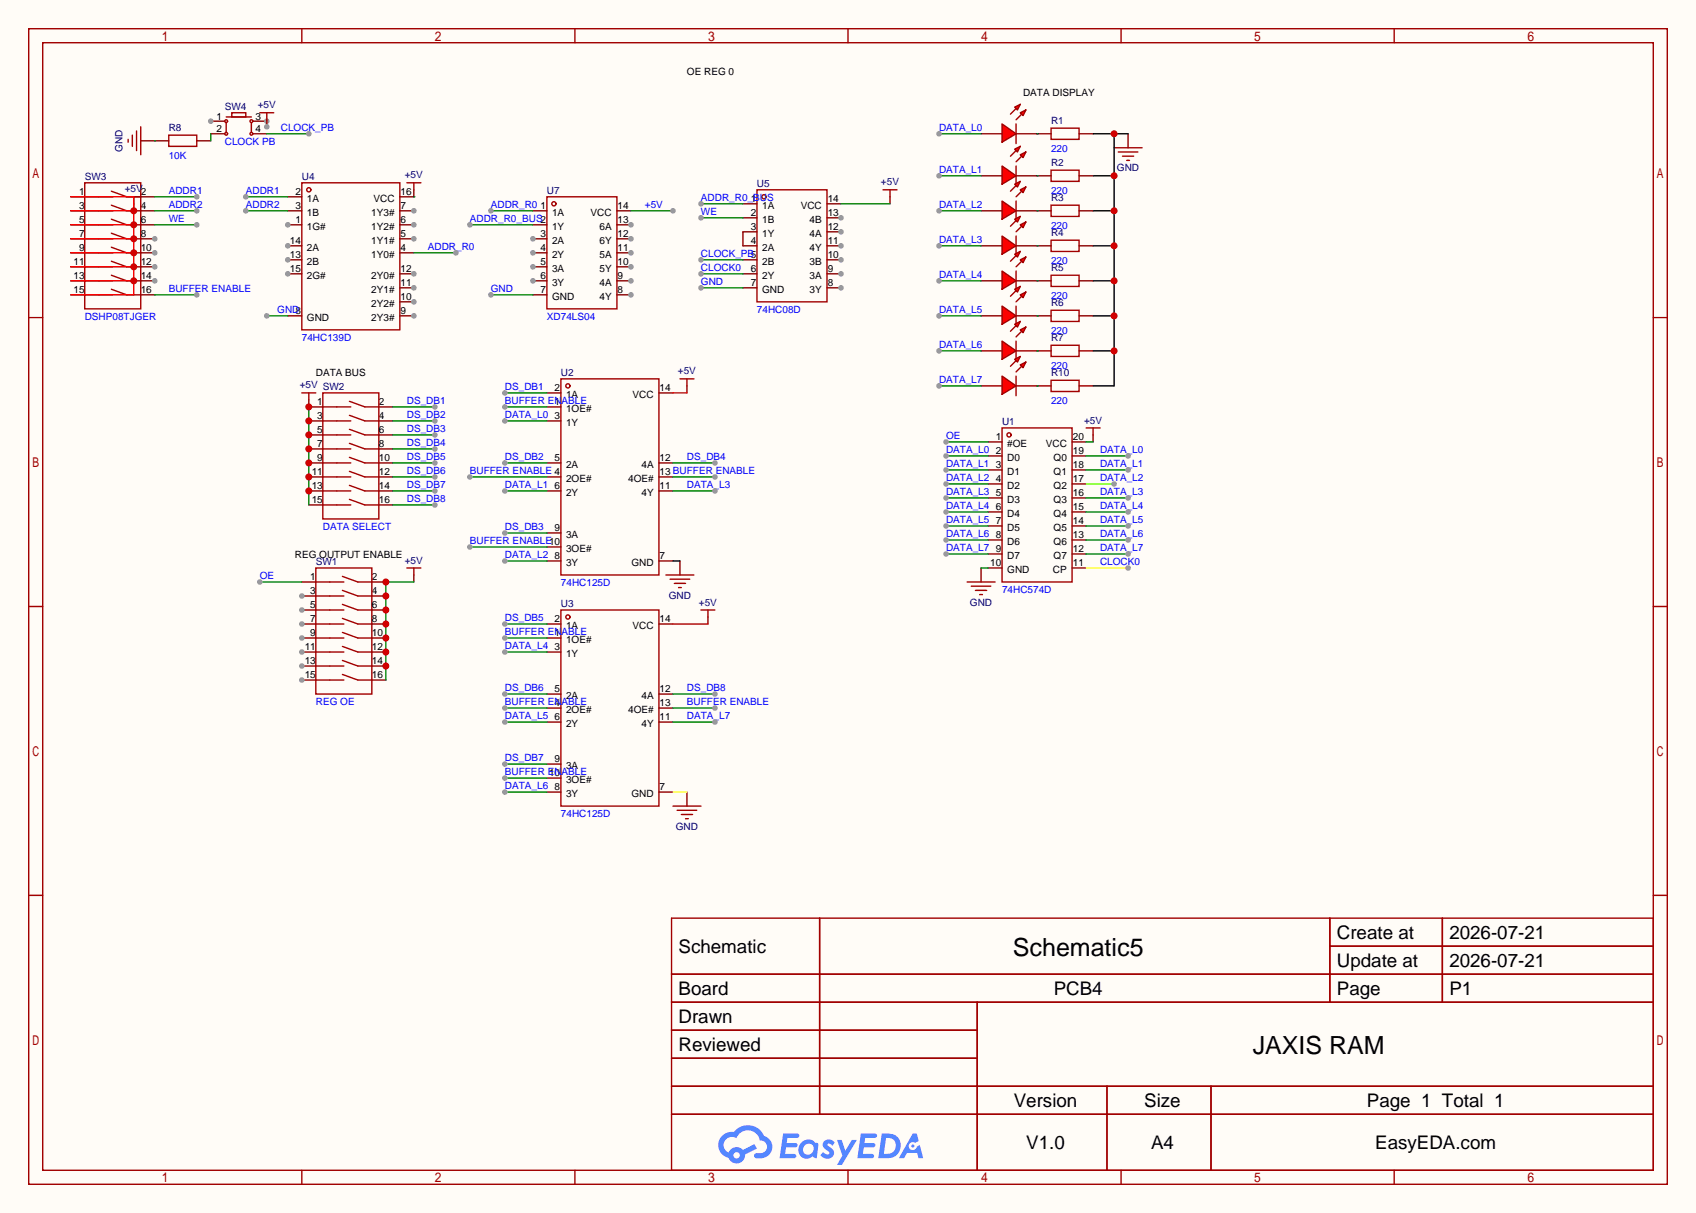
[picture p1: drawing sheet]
<svg xmlns="http://www.w3.org/2000/svg" width="308mm" height="220mm" viewBox="0 0 308 220" stroke-linecap="round" stroke-linejoin="round" font-family="sans-serif">
<path d="M0 0h307.6v220h-307.6z" fill="#fffcf7"/>
<g fill="none" stroke="#a10000" stroke-width=".25">
<path d="M5.2 5.2h297.2v209.6h-297.2zM7.7 7.7h292.1v204.5h-292.1zM54.7 5.2v2.5M104.3 5.2v2.5M153.8 5.2v2.5M203.3 5.2v2.5M252.9 5.2v2.5M5.2 57.6h2.5M299.8 57.6h2.6M5.2 110h2.5M299.8 110h2.6M5.2 162.4h2.5"/>
<path d="M121.8 166.5h178v45.7h-178zM121.8 176.7h178M148.7 166.5v35.6M241.2 166.5v15.2M241.2 171.6h58.6M261.6 166.5v15.2M299.8 162.4h2.6M121.8 181.7h178M121.8 186.8h55.4M121.8 197h178M121.8 191.9h55.4M177.2 181.7v30.5"/>
<path d="M200.8 197v15.2M219.6 197v15.2M54.7 212.2v2.6M104.3 212.2v2.6M121.8 202.1h178M153.8 212.2v2.6M203.3 212.2v2.6M252.9 212.2v2.6"/>
</g>
<g fill="#5487ff">
<path d="M149.5 206.9a1.3 1.3 0 0 1 1.9 .3l-.4 .6a.54 .54 0 0 0-1-.2l.2 .2a1.58 1.58 0 0 1 1 1.5 1.43 1.43 0 0 1-2.4 .2l.5-.6a.64 .64 0 0 0 .5 .5 .64 .64 0 0 0 .6-.3l-.1-.3a1.6 1.6 0 0 1-1.1-1.5z"/>
<path d="M151.8 206.7h.8l.7 2 1.2-2h.9l-2.7 4.5h-.9l1-1.6z"/>
<path d="M142 205.5h1.7a1.31 1.31 0 0 1 1.2 .2 .4 .4 0 0 1-.3 .6h-1.8l-.1 1h1.6a.4 .4 0 0 1 .3 .4 .4 .4 0 0 1-.4 .4h-1.6l-.2 1.2 .8-.1a1.23 1.23 0 0 1 1.2 .2 .39 .39 0 0 1-.4 .6h-2.6z"/>
<path d="M156.1 205.5h1.7a1.32 1.32 0 0 1 1.2 .2 .39 .39 0 0 1-.3 .6h-1.8l-.1 1h1.6a.4 .4 0 0 1 .4 .4 .4 .4 0 0 1-.5 .4h-1.6l-.2 1.1h.8a1.23 1.23 0 0 1 1.2 .2 .39 .39 0 0 1-.4 .6h-2.6z"/>
<path d="M165.5 205.6h.8l.3 1.3-.6 .3a.75 .75 0 0 0-1.1 .3 .75 .75 0 0 0 .5 1.1 .75 .75 0 0 0 .9-.7l.5-.3 .6 2.4h-.8l-.3-.9h-1.8l-.5 .9h-1z"/>
<path d="M159.9 205.6l-.6 4.4h1.4a2.27 2.27 0 0 0 2.7-2.3 2.27 2.27 0 0 0-2.7-2.1zM160.7 206.3a1.5 1.5 0 0 1 1.8 1.6 1.5 1.5 0 0 1-1.9 1.3h-.3z"/>
<path d="M145.4 207.2a1.62 1.62 0 0 0-.4 2.1 1.62 1.62 0 0 0 2 .6l.3-.2 .4 .2 .4 .1 .3-2.4-.1-.3-.5-.1a1.58 1.58 0 0 0-2.4 0zM146 207.7a.99 .99 0 0 1 1.6 .3 .99 .99 0 0 1-.9 1.4 .94 .94 0 0 1-1-.6 .94 .94 0 0 1 .3-1.1z"/>
<path d="M131 206a2.37 2.37 0 0 0 1.1 4 1.54 1.54 0 0 0 1.8 1 1.54 1.54 0 0 0 1.2-1.6l2.2-1.1-.5-.8-2.1 1a1.57 1.57 0 0 0-2.6 .5 1.5 1.5 0 0 1-.7-2.1 1.5 1.5 0 0 1 2.2-.5 2.23 2.23 0 0 1 2.3-1.4 2.23 2.23 0 0 1 2 1.8 1.16 1.16 0 0 1 1.2 1.1 1.16 1.16 0 0 1-1.1 1.2h-.7a.47 .47 0 0 0-.5 .4 .47 .47 0 0 0 .4 .5 2.23 2.23 0 0 0 2.2-.6 2.23 2.23 0 0 0 .5-2.3 2.16 2.16 0 0 0-1.3-1.1 3.2 3.2 0 0 0-5.5-.7l-1.1 .1zM133 209.5a.6 .6 0 0 1 1.2 0 .6 .6 0 0 1-1.2 0z"/>
<circle cx="165.6" cy="207.8" r=".28"/>
</g>
<g fill="none" stroke="#a10000" stroke-width=".25">
<path d="M54.7 33.1h17.8v26.7h-17.8zM101.7 68.7h17.8v35.6h-17.8zM181.7 77.6h12.7v27.9h-12.7zM101.7 110.6h17.8v35.6h-17.8z"/>
<circle cx="103" cy="70" r=".38"/>
<circle cx="183" cy="78.9" r=".38"/>
<circle cx="103" cy="111.9" r=".38"/>
</g>
<g fill="none" stroke="#870000" stroke-width=".25">
<path d="M52.2 40.8h2.5M99.2 71.2h2.5M99.2 73.8h2.5M99.2 76.3h2.5M119.5 71.2h2.5M99.2 83.9h2.5M99.2 86.5h2.5M99.2 89h2.5M99.2 96.6h2.5M99.2 99.2h2.5M119.5 83.9h2.5M119.5 86.5h2.5"/>
<path d="M119.5 89h2.5M179.2 80.1h2.5M179.2 82.7h2.5M179.2 85.2h2.5M179.2 87.8h2.5M179.2 90.3h2.5M179.2 92.8h2.5M179.2 95.4h2.5M179.2 97.9h2.5M194.4 80.1h2.6M194.4 82.7h2.6M194.4 85.2h2.6"/>
<path d="M194.4 87.8h2.6M194.4 90.3h2.6M194.4 92.8h2.6M194.4 95.4h2.6M194.4 97.9h2.6M99.2 101.7h2.5M99.2 113.2h2.5M99.2 115.7h2.5M99.2 118.2h2.5M119.5 101.7h2.5M119.5 113.2h2.5M179.2 100.5h2.5"/>
<path d="M179.2 103h2.5M194.4 100.5h2.6M194.4 103h2.6M99.2 125.9h2.5M99.2 128.4h2.5M99.2 130.9h2.5M99.2 138.6h2.5M119.5 125.9h2.5M119.5 128.4h2.5M119.5 130.9h2.5M99.2 141.1h2.5M99.2 143.6h2.5"/>
<path d="M119.5 143.6h2.5"/>
</g>
<circle cx="52.2" cy="40.8" r=".51" fill="#999"/>
<path d="M52.2 35.7h2.5M52.2 38.2h2.5M72.5 45.8h2.6M72.5 43.3h2.6" fill="none" stroke="#870000" stroke-width=".25"/>
<circle cx="75.1" cy="43.3" r=".51" fill="#999"/>
<path d="M72.5 40.8h2.6" fill="none" stroke="#870000" stroke-width=".25"/>
<circle cx="75.1" cy="40.8" r=".51" fill="#999"/>
<path d="M72.5 38.2h2.6" fill="none" stroke="#870000" stroke-width=".25"/>
<circle cx="75.1" cy="38.2" r=".51" fill="#999"/>
<path d="M52.2 57.3h2.5M72.5 57.3h2.6" fill="none" stroke="#870000" stroke-width=".25"/>
<circle cx="75.1" cy="57.3" r=".51" fill="#999"/>
<path d="M72.5 54.7h2.6" fill="none" stroke="#870000" stroke-width=".25"/>
<circle cx="75.1" cy="54.7" r=".51" fill="#999"/>
<path d="M72.5 52.2h2.6" fill="none" stroke="#870000" stroke-width=".25"/>
<circle cx="75.1" cy="52.2" r=".51" fill="#999"/>
<path d="M72.5 49.7h2.6" fill="none" stroke="#870000" stroke-width=".25"/>
<circle cx="75.1" cy="49.7" r=".51" fill="#999"/>
<path d="M52.2 47.1h2.5" fill="none" stroke="#870000" stroke-width=".25"/>
<circle cx="52.2" cy="47.1" r=".51" fill="#999"/>
<path d="M52.2 44.6h2.5" fill="none" stroke="#870000" stroke-width=".25"/>
<circle cx="52.2" cy="44.6" r=".51" fill="#999"/>
<path d="M52.2 49.7h2.5" fill="none" stroke="#870000" stroke-width=".25"/>
<circle cx="52.2" cy="49.7" r=".51" fill="#999"/>
<path d="M72.5 35.7h2.6M54.7 123.3h2.6M67.4 123.3h2.6" fill="none" stroke="#870000" stroke-width=".25"/>
<circle cx="56" cy="34.4" r=".38" fill="none" stroke="#a10000" stroke-width=".25"/>
<circle cx="54.7" cy="123.3" r=".51" fill="#999"/>
<path d="M54.7 120.8h2.6M67.4 120.8h2.6" fill="none" stroke="#870000" stroke-width=".25"/>
<circle cx="54.7" cy="120.8" r=".51" fill="#999"/>
<path d="M54.7 118.2h2.6M67.4 118.2h2.6" fill="none" stroke="#870000" stroke-width=".25"/>
<circle cx="54.7" cy="118.2" r=".51" fill="#999"/>
<path d="M54.7 115.7h2.6M67.4 115.7h2.6" fill="none" stroke="#870000" stroke-width=".25"/>
<circle cx="54.7" cy="115.7" r=".51" fill="#999"/>
<path d="M54.7 105.5h2.6M54.7 108.1h2.6M67.4 108.1h2.6" fill="none" stroke="#870000" stroke-width=".25"/>
<circle cx="54.7" cy="108.1" r=".51" fill="#999"/>
<path d="M54.7 113.2h2.6M67.4 105.5h2.6M67.4 113.2h2.6" fill="none" stroke="#870000" stroke-width=".25"/>
<g fill="none" stroke="#a10000" stroke-width=".25">
<path d="M57.3 103h10.1v22.9h-10.1zM57.3 118.2h5.1M57.3 115.7h5.1M57.3 113.2h5.1M57.3 110.6h5.1M57.3 108.1h5.1M57.3 105.5h5.1M62.1 119.8l2.8 1h2.5M62.1 117.2l2.8 1h2.5M62.1 114.7l2.8 1h2.5M62.1 112.1l2.8 1.1h2.5M62.1 109.6l2.8 1h2.5"/>
<path d="M62.1 107.1l2.8 1h2.5M62.1 104.5l2.8 1h2.5M57.3 123.3h5.1M57.3 120.8h5.1M62.1 122.3l2.8 1h2.5"/>
</g>
<circle cx="54.7" cy="113.2" r=".51" fill="#999"/>
<path d="M54.7 110.6h2.6M67.4 110.6h2.6" fill="none" stroke="#870000" stroke-width=".25"/>
<circle cx="54.7" cy="110.6" r=".51" fill="#999"/>
<g fill="none" stroke="#870000" stroke-width=".25">
<path d="M12.8 53.5h2.6M25.5 53.5h2.6M25.5 50.9h2.6M56 73.8h2.5M56 76.3h2.5M56 78.9h2.5M68.7 73.8h2.5M68.7 76.3h2.5M68.7 78.9h2.5M56 91.6h2.5M56 89h2.5M56 86.5h2.5"/>
<path d="M56 83.9h2.5M56 81.4h2.5M68.7 91.6h2.5M68.7 89h2.5M68.7 86.5h2.5M68.7 83.9h2.5M68.7 81.4h2.5"/>
</g>
<g fill="none" stroke="#a10000" stroke-width=".25">
<path d="M58.5 71.2h10.2v22.9h-10.2zM58.5 78.9h5.1M58.5 76.3h5.1M58.5 73.8h5.1M63.4 77.9l2.8 1h2.5M63.4 75.3l2.8 1h2.5M63.4 72.8l2.8 1h2.5M58.5 91.6h5.1M58.5 89h5.1M58.5 86.5h5.1M58.5 83.9h5.1M58.5 81.4h5.1"/>
<path d="M63.4 90.6l2.8 1h2.5M63.4 88l2.8 1h2.5M63.4 85.5l2.8 1h2.5M63.4 82.9l2.8 1h2.5M63.4 80.4l2.8 1h2.5"/>
</g>
<circle cx="28.1" cy="50.9" r=".51" fill="#999"/>
<path d="M12.8 50.9h2.6M25.5 48.4h2.6" fill="none" stroke="#870000" stroke-width=".25"/>
<circle cx="28.1" cy="48.4" r=".51" fill="#999"/>
<path d="M12.8 48.4h2.6M25.5 45.8h2.6" fill="none" stroke="#870000" stroke-width=".25"/>
<circle cx="28.1" cy="45.8" r=".51" fill="#999"/>
<path d="M12.8 35.7h2.6M12.8 38.2h2.6M25.5 35.7h2.6M25.5 38.2h2.6M12.8 45.8h2.6M25.5 43.3h2.6" fill="none" stroke="#870000" stroke-width=".25"/>
<g fill="none" stroke="#a10000" stroke-width=".25">
<path d="M15.4 33.1h10.1v22.9h-10.1zM15.4 38.2h5M15.4 35.7h5M20.2 39.8l2.8 1h2.5M20.2 37.2l2.8 1h2.5M20.2 34.7l2.8 1h2.5M15.4 53.5h5M15.4 50.9h5M15.4 48.4h5M15.4 45.8h5M15.4 43.3h5M15.4 40.8h5"/>
<path d="M20.2 52.5l2.8 1h2.5M20.2 49.9l2.8 1h2.5M20.2 47.4l2.8 1h2.5M20.2 44.8l2.8 1h2.5M20.2 42.3l2.8 1h2.5"/>
</g>
<circle cx="28.1" cy="43.3" r=".51" fill="#999"/>
<path d="M75.1 34.4v1.3M12.8 43.3h2.6M12.8 40.8h2.6M25.5 40.8h2.6" fill="none" stroke="#870000" stroke-width=".25"/>
<path d="M73.8 33.1h2.5M75.1 33.1v1.3" fill="none" stroke="#a10000" stroke-width=".25"/>
<path d="M48.4 57.3h3.8" fill="none" stroke="#008700" stroke-width=".25"/>
<circle cx="48.4" cy="57.3" r=".51" fill="#999"/>
<path d="M122 83.9h7.7" fill="none" stroke="#008700" stroke-width=".25"/>
<circle cx="129.7" cy="83.9" r=".51" fill="#999"/>
<path d="M122 128.4h7.7" fill="none" stroke="#008700" stroke-width=".25"/>
<circle cx="129.7" cy="128.4" r=".51" fill="#999"/>
<path d="M122 125.9h7.7" fill="none" stroke="#008700" stroke-width=".25"/>
<circle cx="129.7" cy="125.9" r=".51" fill="#999"/>
<path d="M124.6 70v1.2M123.3 101.7v2.6M128.4 111.9v1.3M124.6 143.6v2.6" fill="none" stroke="#870000" stroke-width=".25"/>
<path d="M123.3 68.7h2.6M124.6 68.7v1.3M120.8 104.3h5.1M121.5 105h3.6M122.3 105.8h2M123.1 106.6h.5M127.1 110.6h2.6M128.4 110.6v1.3M122 146.2h5.1M122.8 146.9h3.6M123.6 147.7h2M124.3 148.5h.5" fill="none" stroke="#a10000" stroke-width=".25"/>
<path d="M122 101.7h1.3" fill="none" stroke="#000" stroke-width=".25"/>
<path d="M122 143.6h2.6" fill="none" stroke="#ff3" stroke-width=".25"/>
<path d="M122 71.2h2.6M122 113.2h6.4" fill="none" stroke="#f00" stroke-width=".25"/>
<path d="M197 87.8h5.1" fill="none" stroke="#6f0" stroke-width=".25"/>
<circle cx="202.1" cy="87.8" r=".51" fill="#999"/>
<path d="M197 103h7.6" fill="none" stroke="#ff3" stroke-width=".25"/>
<circle cx="204.6" cy="103" r=".51" fill="#999"/>
<path d="M150 37h2.5M150 39.5h2.5M198.2 78.9v1.2M177.9 103v2.5" fill="none" stroke="#870000" stroke-width=".25"/>
<path d="M197 77.6h2.5M198.2 77.6v1.3M175.4 105.5h5.1M176.1 106.3h3.6M176.9 107.1h2M177.7 107.8h.5" fill="none" stroke="#a10000" stroke-width=".25"/>
<path d="M197 80.1h1.2M177.9 103h1.3" fill="none" stroke="#008700" stroke-width=".25"/>
<circle cx="152.5" cy="39.5" r=".51" fill="#999"/>
<path d="M150 42h2.5" fill="none" stroke="#870000" stroke-width=".25"/>
<circle cx="152.5" cy="42" r=".51" fill="#999"/>
<path d="M150 44.6h2.5" fill="none" stroke="#870000" stroke-width=".25"/>
<circle cx="152.5" cy="44.6" r=".51" fill="#999"/>
<path d="M150 47.1h2.5" fill="none" stroke="#870000" stroke-width=".25"/>
<circle cx="152.5" cy="47.1" r=".51" fill="#999"/>
<path d="M150 49.7h2.5" fill="none" stroke="#870000" stroke-width=".25"/>
<circle cx="152.5" cy="49.7" r=".51" fill="#999"/>
<path d="M150 52.2h2.5" fill="none" stroke="#870000" stroke-width=".25"/>
<circle cx="152.5" cy="52.2" r=".51" fill="#999"/>
<path d="M134.7 39.5h2.6M134.7 37h2.6M177.9 24.3h3.8M184.3 24.3h3.8M134.7 52.2h2.6M134.7 49.7h2.6M134.7 47.1h2.6M134.7 44.6h2.6M134.7 42h2.6" fill="none" stroke="#870000" stroke-width=".25"/>
<g fill="none" stroke="#a10000" stroke-width=".25">
<path d="M137.3 34.4h12.7v20.3h-12.7zM184.3 22.5v3.5"/>
<circle cx="138.6" cy="35.7" r=".38"/>
</g>
<g fill="#f00" stroke="#a10000" stroke-width=".25">
<path d="M181.7 22.5l2.6 1.8-2.6 1.5z"/>
<path d="M184 19.4l1-.5-.5 1z"/>
<path d="M185 20.4l1.1-.5-.6 1.1z"/>
</g>
<path d="M184.3 19.7l-1 1M185.3 20.7l-1 1M190.6 23.2h5.1v2.1h-5.1zM202.1 26.8h5M202.8 27.6h3.6M203.6 28.3h2M204.3 29.1h.6" fill="none" stroke="#a10000" stroke-width=".25"/>
<path d="M188.1 24.3h2.5M195.7 24.3h2.5M204.6 24.3v2.5" fill="none" stroke="#870000" stroke-width=".25"/>
<path d="M188.1 24.3h.1" fill="none" stroke="#008700" stroke-width=".25"/>
<path d="M198.2 31.9h3.9M198.2 24.3h6.4M198.2 38.2h3.9M202.1 24.3v45.7h-3.9M198.2 44.6h3.9M198.2 50.9h3.9M198.2 57.3h3.9M198.2 63.6h3.9" fill="none" stroke="#000" stroke-width=".25"/>
<g fill="#c00">
<circle cx="202.1" cy="63.6" r=".63"/>
<circle cx="202.1" cy="57.3" r=".63"/>
<circle cx="202.1" cy="50.9" r=".63"/>
<circle cx="202.1" cy="44.6" r=".63"/>
<circle cx="202.1" cy="38.2" r=".63"/>
<circle cx="202.1" cy="31.9" r=".63"/>
<circle cx="202.1" cy="24.3" r=".63"/>
</g>
<path d="M177.9 31.9h3.8M184.3 31.9h3.8" fill="none" stroke="#870000" stroke-width=".25"/>
<path d="M184.3 30.1v3.6" fill="none" stroke="#a10000" stroke-width=".25"/>
<g fill="#f00" stroke="#a10000" stroke-width=".25">
<path d="M181.7 30.1l2.6 1.8-2.6 1.5z"/>
<path d="M184 27.1l1-.6-.5 1.1z"/>
<path d="M185 28.1l1.1-.5-.6 1z"/>
</g>
<path d="M184.3 27.3l-1 1M184.3 36.4v3.6M185.3 28.3l-1 1M190.6 30.9h5.1v2h-5.1z" fill="none" stroke="#a10000" stroke-width=".25"/>
<path d="M177.9 38.2h3.8M184.3 38.2h3.8M188.1 31.9h2.5M195.7 31.9h2.5" fill="none" stroke="#870000" stroke-width=".25"/>
<g fill="#f00" stroke="#a10000" stroke-width=".25">
<path d="M181.7 36.4l2.6 1.8-2.6 1.6z"/>
<path d="M184 33.4l1-.5-.5 1z"/>
<path d="M185 34.4l1.1-.5-.6 1z"/>
</g>
<path d="M184.3 33.7l-1 1M185.3 34.7l-1 1M190.6 37.2h5.1v2h-5.1zM184.3 42.8v3.6" fill="none" stroke="#a10000" stroke-width=".25"/>
<path d="M188.1 38.2h2.5M195.7 38.2h2.5M177.9 44.6h3.8M184.3 44.6h3.8" fill="none" stroke="#870000" stroke-width=".25"/>
<path d="M188.1 38.2h.1" fill="none" stroke="#008700" stroke-width=".25"/>
<g fill="#f00" stroke="#a10000" stroke-width=".25">
<path d="M181.7 42.8l2.6 1.8-2.6 1.5z"/>
<path d="M184 39.8l1-.6-.5 1.1z"/>
<path d="M185 40.8l1.1-.5-.6 1z"/>
</g>
<path d="M184.3 40l-1 1M184.3 49.1v3.6M185.3 41l-1 1M190.6 43.6h5.1v2h-5.1z" fill="none" stroke="#a10000" stroke-width=".25"/>
<path d="M177.9 50.9h3.8M184.3 50.9h3.8M188.1 44.6h2.5M195.7 44.6h2.5" fill="none" stroke="#870000" stroke-width=".25"/>
<path d="M188.1 44.6h.1" fill="none" stroke="#008700" stroke-width=".25"/>
<g fill="#f00" stroke="#a10000" stroke-width=".25">
<path d="M181.7 49.1l2.6 1.8-2.6 1.6z"/>
<path d="M184 46.1l1-.5-.5 1z"/>
<path d="M185 47.1l1.1-.5-.6 1z"/>
</g>
<path d="M184.3 46.4l-1 1M184.3 55.5v3.6M185.3 47.4l-1 1M190.6 49.9h5.1v2h-5.1z" fill="none" stroke="#a10000" stroke-width=".25"/>
<path d="M177.9 57.3h3.8M184.3 57.3h3.8M188.1 50.9h2.5M195.7 50.9h2.5" fill="none" stroke="#870000" stroke-width=".25"/>
<path d="M188.1 50.9h.1" fill="none" stroke="#008700" stroke-width=".25"/>
<g fill="#f00" stroke="#a10000" stroke-width=".25">
<path d="M181.7 55.5l2.6 1.8-2.6 1.5z"/>
<path d="M184 52.5l1-.6-.5 1.1z"/>
<path d="M185 53.5l1.1-.5-.6 1z"/>
</g>
<path d="M184.3 52.7l-1 1M185.3 53.7l-1 1M190.6 56.3h5.1v2h-5.1zM184.3 61.8v3.6" fill="none" stroke="#a10000" stroke-width=".25"/>
<path d="M188.1 57.3h2.5M195.7 57.3h2.5M177.9 63.6h3.8M184.3 63.6h3.8" fill="none" stroke="#870000" stroke-width=".25"/>
<path d="M188.1 57.3h.1" fill="none" stroke="#008700" stroke-width=".25"/>
<g fill="#f00" stroke="#a10000" stroke-width=".25">
<path d="M181.7 61.8l2.6 1.8-2.6 1.6z"/>
<path d="M184 58.8l1-.5-.5 1z"/>
<path d="M185 59.8l1.1-.5-.6 1z"/>
</g>
<path d="M184.3 59.1l-1 1M184.3 68.2v3.6M185.3 60.1l-1 1M190.6 62.6h5.1v2h-5.1z" fill="none" stroke="#a10000" stroke-width=".25"/>
<path d="M177.9 70h3.8M184.3 70h3.8M188.1 63.6h2.5M195.7 63.6h2.5" fill="none" stroke="#870000" stroke-width=".25"/>
<path d="M188.1 31.9h.1M188.1 63.6h.1" fill="none" stroke="#008700" stroke-width=".25"/>
<g fill="#f00" stroke="#a10000" stroke-width=".25">
<path d="M181.7 68.2l2.6 1.8-2.6 1.5z"/>
<path d="M184 65.2l1-.6-.5 1.1z"/>
<path d="M185 66.2l1.1-.5-.6 1z"/>
</g>
<path d="M23 35.7h2.5M24.3 35.7v1.3M184.3 65.4l-1 1M185.3 66.4l-1 1M190.6 69h5.1v2h-5.1z" fill="none" stroke="#a10000" stroke-width=".25"/>
<path d="M24.3 37v1.2M188.1 70h2.5M195.7 70h2.5" fill="none" stroke="#870000" stroke-width=".25"/>
<path d="M12.8 35.7h11.5v17.8h-11.5M12.8 38.2h11.5M12.8 40.8h11.5M12.8 43.3h11.5M12.8 45.8h11.5M12.8 48.4h11.5M12.8 50.9h11.5" fill="none" stroke="#f00" stroke-width=".25"/>
<g fill="#c00">
<circle cx="24.3" cy="50.9" r=".63"/>
<circle cx="24.3" cy="48.4" r=".63"/>
<circle cx="24.3" cy="45.8" r=".63"/>
<circle cx="24.3" cy="43.3" r=".63"/>
<circle cx="24.3" cy="40.8" r=".63"/>
<circle cx="24.3" cy="38.2" r=".63"/>
</g>
<path d="M56 72.5v1.3" fill="none" stroke="#870000" stroke-width=".25"/>
<path d="M54.7 71.2h2.6M56 71.2v1.3" fill="none" stroke="#a10000" stroke-width=".25"/>
<path d="M56 73.8v17.8" fill="none" stroke="#008700" stroke-width=".25"/>
<g fill="#c00">
<circle cx="56" cy="89" r=".63"/>
<circle cx="56" cy="86.5" r=".63"/>
<circle cx="56" cy="83.9" r=".63"/>
<circle cx="56" cy="81.4" r=".63"/>
<circle cx="56" cy="78.9" r=".63"/>
<circle cx="56" cy="76.3" r=".63"/>
<circle cx="56" cy="73.8" r=".63"/>
</g>
<path d="M161.4 35.7v1.3M75.1 104.3v1.2" fill="none" stroke="#870000" stroke-width=".25"/>
<path d="M160.1 34.4h2.6M161.4 34.4v1.3M73.8 103h2.5M75.1 103v1.3" fill="none" stroke="#a10000" stroke-width=".25"/>
<path d="M152.5 37h8.9M75.1 105.5h-5.1v17.8" fill="none" stroke="#008700" stroke-width=".25"/>
<g fill="#c00">
<circle cx="70" cy="105.5" r=".63"/>
<circle cx="70" cy="120.8" r=".63"/>
<circle cx="70" cy="118.2" r=".63"/>
<circle cx="70" cy="115.7" r=".63"/>
<circle cx="70" cy="113.2" r=".63"/>
<circle cx="70" cy="110.6" r=".63"/>
<circle cx="70" cy="108.1" r=".63"/>
</g>
<path d="M45.8 24.3h2.6M45.8 22h2.6" fill="none" stroke="#870000" stroke-width=".25"/>
<circle cx="48.4" cy="22" r=".51" fill="#999"/>
<path d="M38.2 24.3h2.6M38.2 22h2.6" fill="none" stroke="#870000" stroke-width=".25"/>
<circle cx="38.2" cy="22" r=".51" fill="#999"/>
<g fill="none" stroke="#a10000" stroke-width=".25">
<path d="M41 21.2h4.6M41 22.2v1.8M42 20.4h2.6v.8h-2.6zM45.6 22.2v1.8"/>
<circle cx="41" cy="22" r=".25"/>
<circle cx="41" cy="24.3" r=".25"/>
<circle cx="45.6" cy="22" r=".25"/>
<circle cx="45.6" cy="24.3" r=".25"/>
</g>
<path d="M134.7 42v2.6" fill="none" stroke="#600" stroke-width=".25"/>
<path d="M48.4 21.7v1.3" fill="none" stroke="#870000" stroke-width=".25"/>
<circle cx="48.4" cy="23" r=".51" fill="#999"/>
<g fill="none" stroke="#a10000" stroke-width=".25">
<path d="M23.2 25.3v.5M24 24.5v2M24.8 23.7v3.6M25.5 23v5.1M30.6 24.5h5.1v2h-5.1zM47.1 20.4h2.6M48.4 20.4v1.3M99.2 35.7h12.7v20.3h-12.7z"/>
<circle cx="100.5" cy="37" r=".38"/>
</g>
<path d="M25.5 25.5h5.1M35.7 25.5h2.5M96.6 38.2h2.6M96.6 40.8h2.6M96.6 43.3h2.6" fill="none" stroke="#870000" stroke-width=".25"/>
<path d="M28.1 25.5h.1M38.2 24.3v1.2" fill="none" stroke="#008700" stroke-width=".25"/>
<circle cx="96.6" cy="43.3" r=".51" fill="#999"/>
<path d="M96.6 45.8h2.6" fill="none" stroke="#870000" stroke-width=".25"/>
<circle cx="96.6" cy="45.8" r=".51" fill="#999"/>
<path d="M96.6 48.4h2.6" fill="none" stroke="#870000" stroke-width=".25"/>
<circle cx="96.6" cy="48.4" r=".51" fill="#999"/>
<path d="M96.6 50.9h2.6" fill="none" stroke="#870000" stroke-width=".25"/>
<circle cx="96.6" cy="50.9" r=".51" fill="#999"/>
<path d="M96.6 53.5h2.6M111.9 53.5h2.5" fill="none" stroke="#870000" stroke-width=".25"/>
<circle cx="114.4" cy="53.5" r=".51" fill="#999"/>
<path d="M111.9 50.9h2.5" fill="none" stroke="#870000" stroke-width=".25"/>
<circle cx="114.4" cy="50.9" r=".51" fill="#999"/>
<path d="M111.9 48.4h2.5" fill="none" stroke="#870000" stroke-width=".25"/>
<circle cx="114.4" cy="48.4" r=".51" fill="#999"/>
<path d="M111.9 45.8h2.5" fill="none" stroke="#870000" stroke-width=".25"/>
<circle cx="114.4" cy="45.8" r=".51" fill="#999"/>
<path d="M111.9 43.3h2.5" fill="none" stroke="#870000" stroke-width=".25"/>
<circle cx="114.4" cy="43.3" r=".51" fill="#999"/>
<path d="M111.9 40.8h2.5" fill="none" stroke="#870000" stroke-width=".25"/>
<circle cx="114.4" cy="40.8" r=".51" fill="#999"/>
<path d="M111.9 38.2h2.5" fill="none" stroke="#870000" stroke-width=".25"/>
<path d="M28.1 35.7h7.6" fill="none" stroke="#008700" stroke-width=".25"/>
<circle cx="35.7" cy="35.7" r=".51" fill="#999"/>
<path d="M28.1 38.2h7.6" fill="none" stroke="#008700" stroke-width=".25"/>
<circle cx="35.7" cy="38.2" r=".51" fill="#999"/>
<path d="M44.6 35.7h7.6" fill="none" stroke="#008700" stroke-width=".25"/>
<circle cx="44.6" cy="35.7" r=".51" fill="#999"/>
<path d="M44.6 38.2h7.6" fill="none" stroke="#008700" stroke-width=".25"/>
<circle cx="44.6" cy="38.2" r=".51" fill="#999"/>
<path d="M48.4 24.3h7.6" fill="none" stroke="#008700" stroke-width=".25"/>
<circle cx="56" cy="24.3" r=".51" fill="#999"/>
<path d="M127.1 47.1h7.6" fill="none" stroke="#008700" stroke-width=".25"/>
<circle cx="127.1" cy="47.1" r=".51" fill="#999"/>
<path d="M127.1 52.2h7.6" fill="none" stroke="#008700" stroke-width=".25"/>
<circle cx="127.1" cy="52.2" r=".51" fill="#999"/>
<path d="M75.1 45.8h7.6" fill="none" stroke="#008700" stroke-width=".25"/>
<circle cx="82.7" cy="45.8" r=".51" fill="#999"/>
<path d="M89 38.2h7.6" fill="none" stroke="#008700" stroke-width=".25"/>
<circle cx="89" cy="38.2" r=".51" fill="#999"/>
<path d="M85.2 40.8h11.4" fill="none" stroke="#008700" stroke-width=".25"/>
<circle cx="85.2" cy="40.8" r=".51" fill="#999"/>
<path d="M127.1 37h7.6" fill="none" stroke="#008700" stroke-width=".25"/>
<circle cx="127.1" cy="37" r=".51" fill="#999"/>
<path d="M28.1 40.8h7.6" fill="none" stroke="#008700" stroke-width=".25"/>
<circle cx="35.7" cy="40.8" r=".51" fill="#999"/>
<path d="M127.1 39.5h7.6" fill="none" stroke="#008700" stroke-width=".25"/>
<circle cx="127.1" cy="39.5" r=".51" fill="#999"/>
<path d="M114.4 38.2h7.6" fill="none" stroke="#008700" stroke-width=".25"/>
<circle cx="122" cy="38.2" r=".51" fill="#999"/>
<path d="M89 53.5h7.6" fill="none" stroke="#008700" stroke-width=".25"/>
<circle cx="89" cy="53.5" r=".51" fill="#999"/>
<path d="M127.1 49.7h7.6" fill="none" stroke="#008700" stroke-width=".25"/>
<circle cx="127.1" cy="49.7" r=".51" fill="#999"/>
<path d="M47.1 105.5h7.6" fill="none" stroke="#008700" stroke-width=".25"/>
<circle cx="47.1" cy="105.5" r=".51" fill="#999"/>
<path d="M171.6 80.1h7.6" fill="none" stroke="#008700" stroke-width=".25"/>
<circle cx="171.6" cy="80.1" r=".51" fill="#999"/>
<path d="M28.1 53.5h7.6" fill="none" stroke="#008700" stroke-width=".25"/>
<circle cx="35.7" cy="53.5" r=".51" fill="#999"/>
<path d="M91.6 73.8h7.6" fill="none" stroke="#008700" stroke-width=".25"/>
<circle cx="91.6" cy="73.8" r=".51" fill="#999"/>
<path d="M85.2 86.5h14" fill="none" stroke="#008700" stroke-width=".25"/>
<circle cx="85.2" cy="86.5" r=".51" fill="#999"/>
<path d="M85.2 99.2h14" fill="none" stroke="#008700" stroke-width=".25"/>
<circle cx="85.2" cy="99.2" r=".51" fill="#999"/>
<path d="M122 86.5h7.7" fill="none" stroke="#008700" stroke-width=".25"/>
<circle cx="129.7" cy="86.5" r=".51" fill="#999"/>
<path d="M91.6 115.7h7.6" fill="none" stroke="#008700" stroke-width=".25"/>
<circle cx="91.6" cy="115.7" r=".51" fill="#999"/>
<path d="M91.6 128.4h7.6" fill="none" stroke="#008700" stroke-width=".25"/>
<circle cx="91.6" cy="128.4" r=".51" fill="#999"/>
<path d="M91.6 141.1h7.6" fill="none" stroke="#008700" stroke-width=".25"/>
<circle cx="91.6" cy="141.1" r=".51" fill="#999"/>
<path d="M71.2 73.8h7.7" fill="none" stroke="#008700" stroke-width=".25"/>
<circle cx="78.9" cy="73.8" r=".51" fill="#999"/>
<path d="M91.6 71.2h7.6" fill="none" stroke="#008700" stroke-width=".25"/>
<circle cx="91.6" cy="71.2" r=".51" fill="#999"/>
<path d="M71.2 76.3h7.7" fill="none" stroke="#008700" stroke-width=".25"/>
<circle cx="78.9" cy="76.3" r=".51" fill="#999"/>
<path d="M91.6 83.9h7.6" fill="none" stroke="#008700" stroke-width=".25"/>
<circle cx="91.6" cy="83.9" r=".51" fill="#999"/>
<path d="M71.2 78.9h7.7" fill="none" stroke="#008700" stroke-width=".25"/>
<circle cx="78.9" cy="78.9" r=".51" fill="#999"/>
<path d="M91.6 96.6h7.6" fill="none" stroke="#008700" stroke-width=".25"/>
<circle cx="91.6" cy="96.6" r=".51" fill="#999"/>
<path d="M71.2 81.4h7.7" fill="none" stroke="#008700" stroke-width=".25"/>
<circle cx="78.9" cy="81.4" r=".51" fill="#999"/>
<path d="M71.2 83.9h7.7" fill="none" stroke="#008700" stroke-width=".25"/>
<circle cx="78.9" cy="83.9" r=".51" fill="#999"/>
<path d="M91.6 113.2h7.6" fill="none" stroke="#008700" stroke-width=".25"/>
<circle cx="91.6" cy="113.2" r=".51" fill="#999"/>
<path d="M71.2 86.5h7.7" fill="none" stroke="#008700" stroke-width=".25"/>
<circle cx="78.9" cy="86.5" r=".51" fill="#999"/>
<path d="M91.6 125.9h7.6" fill="none" stroke="#008700" stroke-width=".25"/>
<circle cx="91.6" cy="125.9" r=".51" fill="#999"/>
<path d="M71.2 89h7.7" fill="none" stroke="#008700" stroke-width=".25"/>
<circle cx="78.9" cy="89" r=".51" fill="#999"/>
<path d="M91.6 138.6h7.6" fill="none" stroke="#008700" stroke-width=".25"/>
<circle cx="91.6" cy="138.6" r=".51" fill="#999"/>
<path d="M71.2 91.6h7.7" fill="none" stroke="#008700" stroke-width=".25"/>
<circle cx="78.9" cy="91.6" r=".51" fill="#999"/>
<path d="M91.6 76.3h7.6" fill="none" stroke="#008700" stroke-width=".25"/>
<circle cx="91.6" cy="76.3" r=".51" fill="#999"/>
<path d="M171.6 82.7h7.6" fill="none" stroke="#008700" stroke-width=".25"/>
<circle cx="171.6" cy="82.7" r=".51" fill="#999"/>
<path d="M197 82.7h7.6" fill="none" stroke="#008700" stroke-width=".25"/>
<circle cx="204.6" cy="82.7" r=".51" fill="#999"/>
<path d="M170.3 24.3h7.6" fill="none" stroke="#008700" stroke-width=".25"/>
<circle cx="170.3" cy="24.3" r=".51" fill="#999"/>
<path d="M91.6 89h7.6" fill="none" stroke="#008700" stroke-width=".25"/>
<circle cx="91.6" cy="89" r=".51" fill="#999"/>
<path d="M171.6 85.2h7.6" fill="none" stroke="#008700" stroke-width=".25"/>
<circle cx="171.6" cy="85.2" r=".51" fill="#999"/>
<path d="M197 85.2h7.6" fill="none" stroke="#008700" stroke-width=".25"/>
<circle cx="204.6" cy="85.2" r=".51" fill="#999"/>
<path d="M170.3 31.9h7.6" fill="none" stroke="#008700" stroke-width=".25"/>
<circle cx="170.3" cy="31.9" r=".51" fill="#999"/>
<path d="M91.6 101.7h7.6" fill="none" stroke="#008700" stroke-width=".25"/>
<circle cx="91.6" cy="101.7" r=".51" fill="#999"/>
<path d="M171.6 87.8h7.6" fill="none" stroke="#008700" stroke-width=".25"/>
<circle cx="171.6" cy="87.8" r=".51" fill="#999"/>
<path d="M170.3 38.2h7.6" fill="none" stroke="#008700" stroke-width=".25"/>
<circle cx="170.3" cy="38.2" r=".51" fill="#999"/>
<path d="M122 89h7.7" fill="none" stroke="#008700" stroke-width=".25"/>
<circle cx="129.7" cy="89" r=".51" fill="#999"/>
<path d="M171.6 90.3h7.6" fill="none" stroke="#008700" stroke-width=".25"/>
<circle cx="171.6" cy="90.3" r=".51" fill="#999"/>
<path d="M197 90.3h7.6" fill="none" stroke="#008700" stroke-width=".25"/>
<circle cx="204.6" cy="90.3" r=".51" fill="#999"/>
<path d="M170.3 44.6h7.6" fill="none" stroke="#008700" stroke-width=".25"/>
<circle cx="170.3" cy="44.6" r=".51" fill="#999"/>
<path d="M91.6 118.2h7.6" fill="none" stroke="#008700" stroke-width=".25"/>
<circle cx="91.6" cy="118.2" r=".51" fill="#999"/>
<path d="M171.6 92.8h7.6" fill="none" stroke="#008700" stroke-width=".25"/>
<circle cx="171.6" cy="92.8" r=".51" fill="#999"/>
<path d="M197 92.8h7.6" fill="none" stroke="#008700" stroke-width=".25"/>
<circle cx="204.6" cy="92.8" r=".51" fill="#999"/>
<path d="M170.3 50.9h7.6" fill="none" stroke="#008700" stroke-width=".25"/>
<circle cx="170.3" cy="50.9" r=".51" fill="#999"/>
<path d="M91.6 130.9h7.6" fill="none" stroke="#008700" stroke-width=".25"/>
<circle cx="91.6" cy="130.9" r=".51" fill="#999"/>
<path d="M171.6 95.4h7.6" fill="none" stroke="#008700" stroke-width=".25"/>
<circle cx="171.6" cy="95.4" r=".51" fill="#999"/>
<path d="M197 95.4h7.6" fill="none" stroke="#008700" stroke-width=".25"/>
<circle cx="204.6" cy="95.4" r=".51" fill="#999"/>
<path d="M170.3 57.3h7.6" fill="none" stroke="#008700" stroke-width=".25"/>
<circle cx="170.3" cy="57.3" r=".51" fill="#999"/>
<path d="M170.3 63.6h7.6M188.1 70h.1" fill="none" stroke="#008700" stroke-width=".25"/>
<circle cx="170.3" cy="63.6" r=".51" fill="#999"/>
<path d="M170.3 70h7.6" fill="none" stroke="#008700" stroke-width=".25"/>
<circle cx="170.3" cy="70" r=".51" fill="#999"/>
<path d="M171.6 97.9h7.6" fill="none" stroke="#008700" stroke-width=".25"/>
<circle cx="171.6" cy="97.9" r=".51" fill="#999"/>
<path d="M171.6 100.5h7.6" fill="none" stroke="#008700" stroke-width=".25"/>
<circle cx="171.6" cy="100.5" r=".51" fill="#999"/>
<path d="M197 97.9h7.6" fill="none" stroke="#008700" stroke-width=".25"/>
<circle cx="204.6" cy="97.9" r=".51" fill="#999"/>
<path d="M197 100.5h7.6" fill="none" stroke="#008700" stroke-width=".25"/>
<circle cx="204.6" cy="100.5" r=".51" fill="#999"/>
<path d="M91.6 143.6h7.6" fill="none" stroke="#008700" stroke-width=".25"/>
<circle cx="91.6" cy="143.6" r=".51" fill="#999"/>
<path d="M122 130.9h7.7" fill="none" stroke="#008700" stroke-width=".25"/>
<circle cx="129.7" cy="130.9" r=".51" fill="#999"/>
<path d="M75.1 35.7h.1" fill="none" stroke="#008700" stroke-width=".25"/>
<g font-size="4.5">
<text x="183.7" y="173.3">Schematic5</text>
<text x="227.2" y="191.1">JAXIS RAM</text>
</g>
<g font-size="3.4">
<text x="123.1" y="172.7">Schematic</text>
<text x="242.5" y="170.2">Create at</text>
<text x="262.9" y="170.2">2026-07-21</text>
<text x="242.5" y="175.3">Update at</text>
<text x="262.9" y="175.3">2026-07-21</text>
<text x="123.1" y="180.4">Board</text>
<text x="123.1" y="185.4">Drawn</text>
<text x="191.1" y="180.4">PCB4</text>
<text x="242.5" y="180.4">Page</text>
<text x="262.9" y="180.4">P1</text>
<text x="123.1" y="190.5">Reviewed</text>
<text x="183.9" y="200.7">Version</text>
<text x="207.5" y="200.7">Size</text>
<text x="247.9" y="200.7">Page 1 Total 1</text>
<text x="186.1" y="208.3">V1.0</text>
<text x="208.8" y="208.3">A4</text>
<text x="249.4" y="208.3">EasyEDA.com</text>
</g>
<g font-size="1.8">
<text x="124.6" y="13.6">OE REG 0</text>
<text x="185.5" y="17.4">DATA DISPLAY</text>
<text x="39.3" y="24">2</text>
<text x="39.3" y="21.7">1</text>
<text x="46.4" y="24">4</text>
<text x="46.4" y="21.7">3</text>
<text x="14.4" y="35.4">1</text>
<text x="25.5" y="35.4">2</text>
<text x="53.6" y="35.4">2</text>
<text x="72.6" y="35.4">16</text>
<text x="14.4" y="37.9">3</text>
<text x="14.4" y="40.5">5</text>
<text x="25.5" y="37.9">4</text>
<text x="25.5" y="40.5">6</text>
<text x="53.6" y="40.5">1</text>
<text x="53.6" y="37.9">3</text>
<text x="55.7" y="41.7">1G#</text>
<text x="55.7" y="36.6">1A</text>
<text x="55.7" y="39.2">1B</text>
<text x="67.3" y="41.7">1Y2#</text>
<text x="67.3" y="39.2">1Y3#</text>
<text x="67.7" y="36.6">VCC</text>
<text x="72.6" y="40.5">6</text>
<text x="72.6" y="37.9">7</text>
<text x="98.1" y="37.9">1</text>
<text x="100.1" y="39.2">1A</text>
<text x="100.1" y="41.7">1Y</text>
<text x="107.1" y="39.2">VCC</text>
<text x="108.7" y="41.7">6A</text>
<text x="112" y="40.5">13</text>
<text x="112" y="37.9">14</text>
<text x="136.2" y="41.7">3</text>
<text x="136.2" y="39.2">2</text>
<text x="136.2" y="36.6">1</text>
<text x="138.2" y="40.5">1B</text>
<text x="138.2" y="37.9">1A</text>
<text x="145.2" y="37.9">VCC</text>
<text x="146.8" y="40.5">4B</text>
<text x="150.1" y="36.6">14</text>
<text x="150.1" y="39.2">13</text>
<text x="150.1" y="41.7">12</text>
<text x="14.4" y="45.5">9</text>
<text x="14.4" y="43">7</text>
<text x="25.5" y="45.5">10</text>
<text x="25.5" y="43">8</text>
<text x="52.6" y="46.8">13</text>
<text x="52.6" y="44.3">14</text>
<text x="55.7" y="45.5">2A</text>
<text x="67.3" y="46.8">1Y0#</text>
<text x="67.3" y="44.3">1Y1#</text>
<text x="72.6" y="45.5">4</text>
<text x="72.6" y="43">5</text>
<text x="98.1" y="43">3</text>
<text x="98.1" y="45.5">4</text>
<text x="100.1" y="44.3">2A</text>
<text x="100.1" y="46.8">2Y</text>
<text x="108.7" y="46.8">5A</text>
<text x="108.7" y="44.3">6Y</text>
<text x="112" y="45.5">11</text>
<text x="112" y="43">12</text>
<text x="136.2" y="44.3">4</text>
<text x="138.2" y="45.5">2A</text>
<text x="138.2" y="43">1Y</text>
<text x="146.8" y="43">4A</text>
<text x="146.8" y="45.5">4Y</text>
<text x="150.1" y="44.3">11</text>
<text x="150.1" y="46.8">10</text>
<text x="13.3" y="53.2">15</text>
<text x="13.3" y="50.6">13</text>
<text x="13.3" y="48.1">11</text>
<text x="25.5" y="53.2">16</text>
<text x="25.5" y="50.6">14</text>
<text x="25.5" y="48.1">12</text>
<text x="52.6" y="49.3">15</text>
<text x="55.7" y="48.1">2B</text>
<text x="55.7" y="50.6">2G#</text>
<text x="67.3" y="53.2">2Y1#</text>
<text x="67.3" y="50.6">2Y0#</text>
<text x="72.6" y="51.9">11</text>
<text x="72.6" y="49.3">12</text>
<text x="98.1" y="48.1">5</text>
<text x="98.1" y="50.6">6</text>
<text x="98.1" y="53.2">7</text>
<text x="100.1" y="49.3">3A</text>
<text x="100.1" y="51.9">3Y</text>
<text x="108.7" y="51.9">4A</text>
<text x="108.7" y="49.3">5Y</text>
<text x="112" y="53.2">8</text>
<text x="112" y="50.6">9</text>
<text x="112" y="48.1">10</text>
<text x="136.2" y="51.9">7</text>
<text x="136.2" y="49.3">6</text>
<text x="138.2" y="53.2">GND</text>
<text x="138.2" y="50.6">2Y</text>
<text x="138.2" y="48.1">2B</text>
<text x="146.8" y="48.1">3B</text>
<text x="146.8" y="50.6">3A</text>
<text x="146.8" y="53.2">3Y</text>
<text x="150.1" y="49.3">9</text>
<text x="150.1" y="51.9">8</text>
<text x="55.7" y="58.2">GND</text>
<text x="67.3" y="58.2">2Y3#</text>
<text x="67.3" y="55.7">2Y2#</text>
<text x="72.6" y="57">9</text>
<text x="72.6" y="54.4">10</text>
<text x="100.1" y="54.4">GND</text>
<text x="108.7" y="54.4">4Y</text>
<text x="57.3" y="68.2">DATA BUS</text>
<text x="100.6" y="70.9">2</text>
<text x="119.6" y="70.9">14</text>
<text x="57.5" y="73.5">1</text>
<text x="57.5" y="76">3</text>
<text x="68.7" y="76">4</text>
<text x="68.7" y="73.5">2</text>
<text x="100.6" y="73.5">1</text>
<text x="100.6" y="76">3</text>
<text x="102.7" y="72.2">1A</text>
<text x="102.7" y="74.7">1OE#</text>
<text x="102.7" y="77.3">1Y</text>
<text x="114.7" y="72.2">VCC</text>
<text x="57.5" y="83.6">9</text>
<text x="57.5" y="81.1">7</text>
<text x="57.5" y="78.6">5</text>
<text x="68.7" y="83.6">10</text>
<text x="68.7" y="81.1">8</text>
<text x="68.7" y="78.6">6</text>
<text x="100.6" y="83.6">5</text>
<text x="119.6" y="83.6">12</text>
<text x="180.6" y="79.8">1</text>
<text x="180.6" y="82.4">2</text>
<text x="182.7" y="81.1">#OE</text>
<text x="182.7" y="83.6">D0</text>
<text x="189.7" y="81.1">VCC</text>
<text x="191.1" y="83.6">Q0</text>
<text x="194.6" y="82.4">19</text>
<text x="194.6" y="79.8">20</text>
<text x="56.5" y="88.7">13</text>
<text x="56.5" y="86.2">11</text>
<text x="68.7" y="88.7">14</text>
<text x="68.7" y="86.2">12</text>
<text x="100.6" y="88.7">6</text>
<text x="102.7" y="84.9">2A</text>
<text x="102.7" y="87.4">2OE#</text>
<text x="102.7" y="90">2Y</text>
<text x="113.9" y="87.4">4OE#</text>
<text x="116.3" y="90">4Y</text>
<text x="116.3" y="84.9">4A</text>
<text x="119.6" y="88.7">11</text>
<text x="119.6" y="86.2">13 BUFFER ENABLE</text>
<text x="180.6" y="84.9">3</text>
<text x="180.6" y="87.4">4</text>
<text x="180.6" y="90">5</text>
<text x="182.7" y="86.2">D1</text>
<text x="182.7" y="88.7">D2</text>
<text x="191.1" y="88.7">Q2</text>
<text x="191.1" y="86.2">Q1</text>
<text x="194.6" y="90">16</text>
<text x="194.6" y="87.4">17</text>
<text x="194.6" y="84.9">18</text>
<text x="56.5" y="91.3">15</text>
<text x="68.7" y="91.3">16</text>
<text x="180.6" y="92.5">6</text>
<text x="180.6" y="95.1">7</text>
<text x="182.7" y="91.3">D3</text>
<text x="182.7" y="93.8">D4</text>
<text x="191.1" y="93.8">Q4</text>
<text x="191.1" y="91.3">Q3</text>
<text x="194.6" y="95.1">14</text>
<text x="194.6" y="92.5">15</text>
<text x="53.5" y="101.2">REG OUTPUT ENABLE</text>
<text x="100.6" y="96.3">9</text>
<text x="100.6" y="101.4">8</text>
<text x="102.7" y="97.6">3A</text>
<text x="102.7" y="100.1">3OE#</text>
<text x="119.6" y="101.4">7</text>
<text x="180.6" y="97.6">8</text>
<text x="180.6" y="100.1">9</text>
<text x="182.7" y="96.3">D5</text>
<text x="182.7" y="98.9">D6</text>
<text x="182.7" y="101.4">D7</text>
<text x="191.1" y="101.4">Q7</text>
<text x="191.1" y="98.9">Q6</text>
<text x="191.1" y="96.3">Q5</text>
<text x="194.6" y="100.1">12</text>
<text x="194.6" y="97.6">13</text>
<text x="56.3" y="105.2">1</text>
<text x="56.3" y="107.8">3</text>
<text x="67.4" y="107.8">4</text>
<text x="67.4" y="105.2">2</text>
<text x="102.7" y="102.7">3Y</text>
<text x="114.5" y="102.7">GND</text>
<text x="179.6" y="102.7">10</text>
<text x="182.7" y="104">GND</text>
<text x="191" y="104">CP</text>
<text x="194.6" y="102.7">11</text>
<text x="56.3" y="112.8">7</text>
<text x="56.3" y="110.3">5</text>
<text x="67.4" y="112.8">8</text>
<text x="67.4" y="110.3">6</text>
<text x="100.6" y="112.8">2</text>
<text x="119.6" y="112.8">14</text>
<text x="55.3" y="117.9">11</text>
<text x="56.3" y="115.4">9</text>
<text x="67.4" y="117.9">12</text>
<text x="67.4" y="115.4">10</text>
<text x="100.6" y="115.4">1</text>
<text x="100.6" y="117.9">3</text>
<text x="102.7" y="114.1">1A</text>
<text x="102.7" y="116.7">1OE#</text>
<text x="102.7" y="119.2">1Y</text>
<text x="114.7" y="114.1">VCC</text>
<text x="55.3" y="123">15</text>
<text x="55.3" y="120.5">13</text>
<text x="67.4" y="123">16</text>
<text x="67.4" y="120.5">14</text>
<text x="100.6" y="125.5">5</text>
<text x="119.6" y="125.5">12</text>
<text x="100.6" y="128.1">4</text>
<text x="100.6" y="130.6">6</text>
<text x="102.7" y="126.8">2A</text>
<text x="102.7" y="129.4">2OE#</text>
<text x="102.7" y="131.9">2Y</text>
<text x="113.9" y="129.4">4OE#</text>
<text x="116.3" y="131.9">4Y</text>
<text x="116.3" y="126.8">4A</text>
<text x="119.6" y="130.6">11</text>
<text x="119.6" y="128.1">13</text>
<text x="99.6" y="140.8">10</text>
<text x="100.6" y="138.2">9</text>
<text x="100.6" y="143.3">8</text>
<text x="102.7" y="139.5">3A</text>
<text x="102.7" y="142.1">3OE#</text>
<text x="119.6" y="143.3">7</text>
<text x="102.7" y="144.6">3Y</text>
<text x="114.5" y="144.6">GND</text>
</g>
<g font-size="1.8" fill="#000080">
<text x="30.6" y="23.7">R8</text>
<text x="40.8" y="19.9">SW4</text>
<text x="46.7" y="19.6">+5V</text>
<text x="190.6" y="22.4">R1</text>
<text x="22.2" y="27.5" transform="rotate(-90 22.2 27.5)">GND</text>
<text x="15.4" y="32.6">SW3</text>
<text x="22.6" y="34.9">+5V</text>
<text x="54.7" y="32.6">U4</text>
<text x="73.4" y="32.3">+5V</text>
<text x="99.2" y="35.1">U7</text>
<text x="137.3" y="33.9">U5</text>
<text x="159.8" y="33.6">+5V</text>
<text x="190.6" y="30.1">R2</text>
<text x="202.6" y="31.1">GND</text>
<text x="190.6" y="36.4">R3</text>
<text x="190.6" y="42.8">R4</text>
<text x="190.6" y="49.1">R5</text>
<text x="190.6" y="55.5">R6</text>
<text x="190.6" y="61.8">R7</text>
<text x="54.4" y="70.4">+5V SW2</text>
<text x="101.7" y="68.2">U2</text>
<text x="122.9" y="67.9">+5V</text>
<text x="190.6" y="68.2">R10</text>
<text x="181.7" y="77.1">U1</text>
<text x="196.6" y="76.8">+5V</text>
<text x="57.3" y="102.5">SW1</text>
<text x="73.4" y="102.2">+5V</text>
<text x="101.7" y="110.1">U3</text>
<text x="121.3" y="108.5">GND</text>
<text x="126.8" y="109.8">+5V</text>
<text x="175.9" y="109.8">GND</text>
<text x="122.6" y="150.5">GND</text>
</g>
<g font-size="1.8" fill="#00f">
<text x="50.9" y="23.7">CLOCK_PB</text>
<text x="170.3" y="23.7">DATA_L0</text>
<text x="30.6" y="28.8">10K</text>
<text x="40.8" y="26.3">CLOCK PB</text>
<text x="190.6" y="27.5">220</text>
<text x="30.6" y="35.1">ADDR1</text>
<text x="44.6" y="35.1">ADDR1</text>
<text x="170.3" y="31.3">DATA_L1</text>
<text x="190.6" y="35.1">220</text>
<text x="30.6" y="37.7">ADDR2</text>
<text x="30.6" y="40.2">WE</text>
<text x="44.6" y="37.7">ADDR2</text>
<text x="85.2" y="40.2">ADDR_R0_BUS2</text>
<text x="89" y="37.7">ADDR_R0</text>
<text x="117" y="37.7">+5V</text>
<text x="127.1" y="36.4">ADDR_R0_BUS</text>
<text x="127.1" y="39">WE</text>
<text x="170.3" y="37.7">DATA_L2</text>
<text x="190.6" y="41.5">220</text>
<text x="77.6" y="45.3">ADDR_R0</text>
<text x="127.1" y="46.6">CLOCK_PB5</text>
<text x="170.3" y="44">DATA_L3</text>
<text x="190.6" y="47.8">220</text>
<text x="30.6" y="52.9">BUFFER ENABLE</text>
<text x="89" y="52.9">GND</text>
<text x="127.1" y="51.7">GND</text>
<text x="127.1" y="49.1">CLOCK0</text>
<text x="170.3" y="50.4">DATA_L4</text>
<text x="15.4" y="58">DSHP08TJGER</text>
<text x="50.3" y="56.7">GND8</text>
<text x="99.2" y="58">XD74LS04</text>
<text x="137.3" y="56.7">74HC08D</text>
<text x="170.3" y="56.7">DATA_L5</text>
<text x="190.6" y="54.2">220</text>
<text x="54.7" y="61.8">74HC139D</text>
<text x="170.3" y="63.1">DATA_L6</text>
<text x="190.6" y="60.5">220</text>
<text x="91.6" y="70.7">DS_DB1</text>
<text x="170.3" y="69.4">DATA_L7</text>
<text x="190.6" y="66.9">220</text>
<text x="73.8" y="73.2">DS_DB1</text>
<text x="73.8" y="75.8">DS_DB2</text>
<text x="91.6" y="73.2">BUFFER ENABLE</text>
<text x="91.6" y="75.8">DATA_L0</text>
<text x="190.6" y="73.2">220</text>
<text x="73.8" y="78.3">DS_DB3</text>
<text x="73.8" y="80.9">DS_DB4</text>
<text x="73.8" y="83.4">DS_DB5</text>
<text x="91.6" y="83.4">DS_DB2</text>
<text x="124.6" y="83.4">DS_DB4</text>
<text x="171.6" y="79.6">OE</text>
<text x="171.6" y="82.1">DATA_L0</text>
<text x="199.5" y="82.1">DATA_L0</text>
<text x="73.8" y="85.9">DS_DB6</text>
<text x="73.8" y="88.5">DS_DB7</text>
<text x="85.2" y="85.9">BUFFER ENABLE 4</text>
<text x="91.6" y="88.5">DATA_L1</text>
<text x="124.6" y="88.5">DATA_L3</text>
<text x="171.6" y="84.7">DATA_L1</text>
<text x="171.6" y="87.2">DATA_L2</text>
<text x="171.6" y="89.8">DATA_L3</text>
<text x="199.5" y="87.2">DATA_L2</text>
<text x="199.5" y="84.7">DATA_L1</text>
<text x="199.5" y="89.8">DATA_L3</text>
<text x="73.8" y="91">DS_DB8</text>
<text x="171.6" y="92.3">DATA_L4</text>
<text x="171.6" y="94.8">DATA_L5</text>
<text x="199.5" y="92.3">DATA_L4</text>
<text x="199.5" y="94.8">DATA_L5</text>
<text x="58.5" y="96.1">DATA SELECT</text>
<text x="85.2" y="98.6">BUFFER ENABLE10</text>
<text x="91.6" y="96.1">DS_DB3</text>
<text x="91.6" y="101.2">DATA_L2</text>
<text x="171.6" y="97.4">DATA_L6</text>
<text x="171.6" y="99.9">DATA_L7</text>
<text x="199.5" y="97.4">DATA_L6</text>
<text x="199.5" y="99.9">DATA_L7</text>
<text x="47.1" y="105">OE</text>
<text x="101.7" y="106.3">74HC125D</text>
<text x="181.7" y="107.5">74HC574D</text>
<text x="199.5" y="102.5">CLOCK0</text>
<text x="91.6" y="112.6">DS_DB5</text>
<text x="91.6" y="115.2">BUFFER ENABLE</text>
<text x="91.6" y="117.7">DATA_L4</text>
<text x="91.6" y="125.3">DS_DB6</text>
<text x="124.6" y="125.3">DS_DB8</text>
<text x="57.3" y="127.9">REG OE</text>
<text x="91.6" y="127.9">BUFFER ENABLE</text>
<text x="91.6" y="130.4">DATA_L5</text>
<text x="124.6" y="127.9">BUFFER ENABLE</text>
<text x="124.6" y="130.4">DATA_L7</text>
<text x="91.6" y="140.6">BUFFER ENABLE</text>
<text x="91.6" y="138">DS_DB7</text>
<text x="91.6" y="143.1">DATA_L6</text>
<text x="101.7" y="148.2">74HC125D</text>
</g>
</svg>
